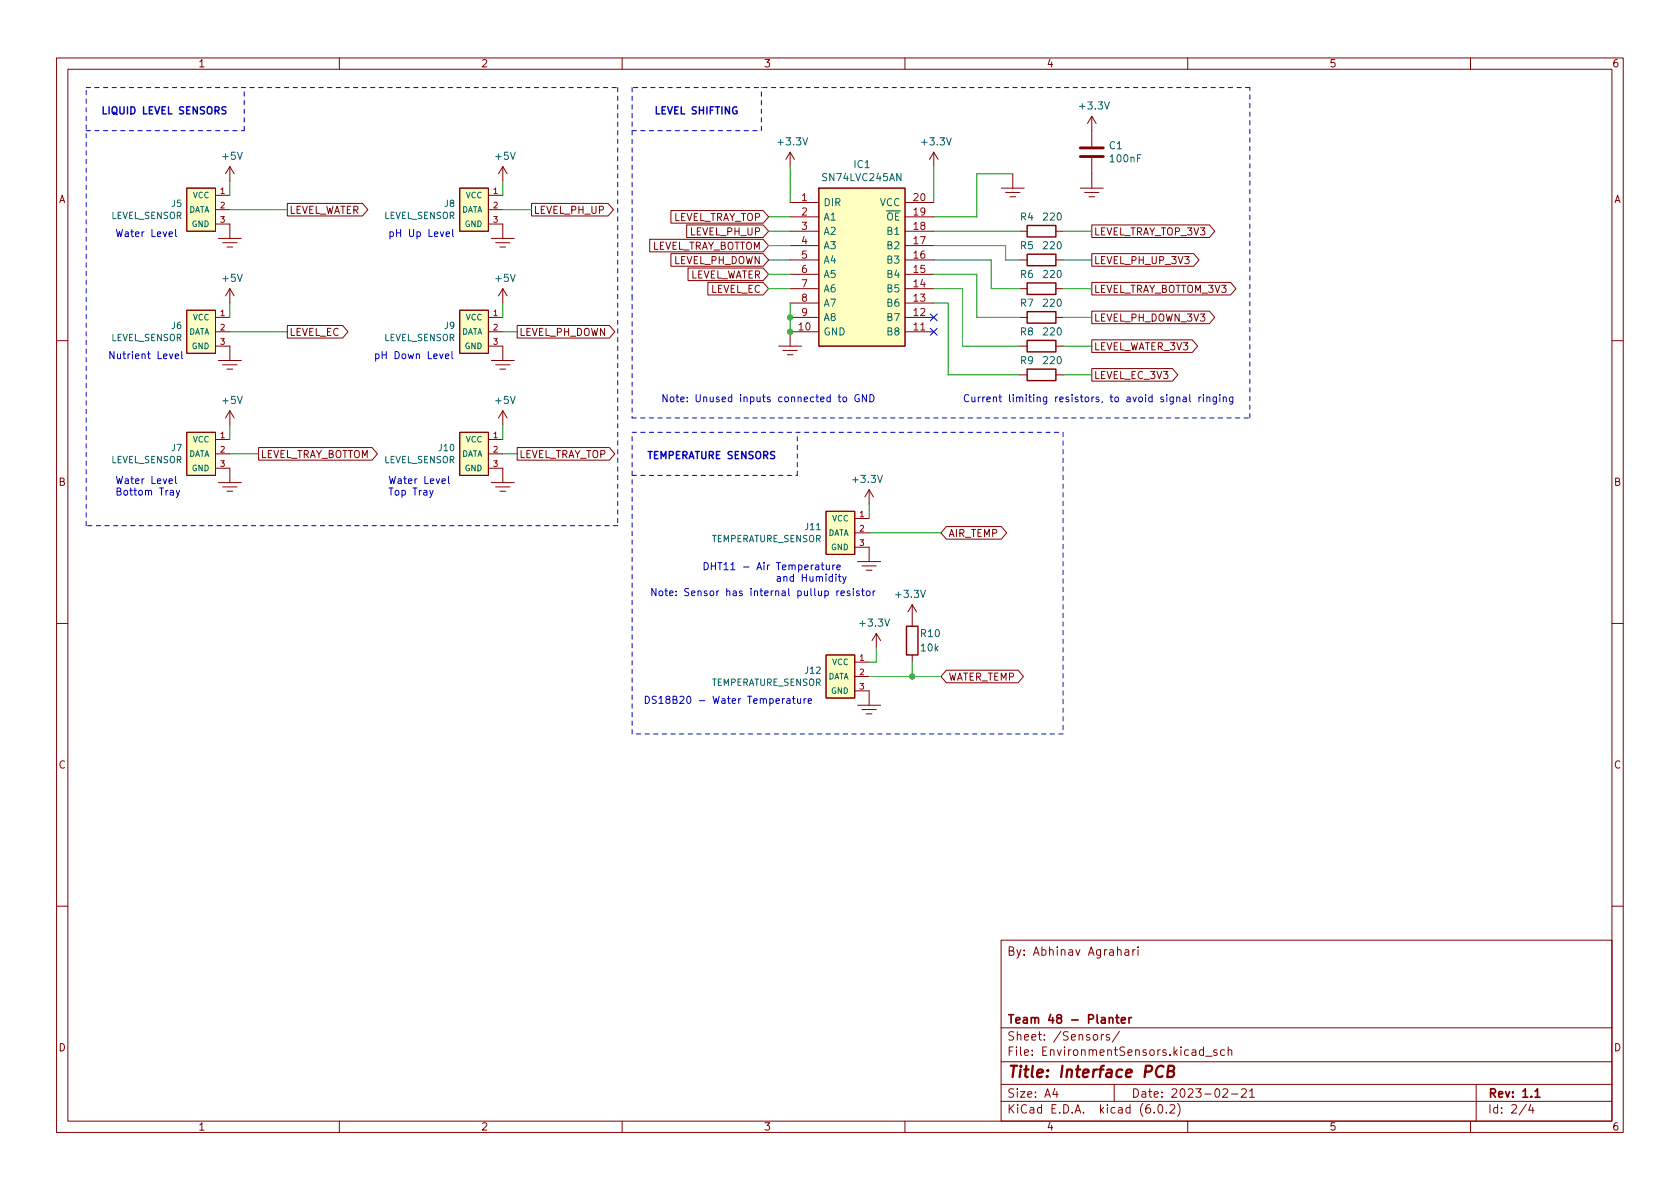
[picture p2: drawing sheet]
<svg xmlns="http://www.w3.org/2000/svg" width="297mm" height="210mm" viewBox="0 0 297 210" stroke-linecap="round" stroke-linejoin="round" font-family="sans-serif">
<g fill="none" stroke="#840000" stroke-width=".18">
<path d="M10 10.2h277v190.1h-277zM12 12.2h273v186.1h-273zM60 10.2v2M110 10.2v2M160 10.2v2M210 10.2v2M260 10.2v2M33 33.3h5.1v7.6h-5.1zM38.1 39.6h2.5v2.6M38.1 34.5h2.5M38.1 37.1h2.5M40.6 29.5v2.5"/>
<path d="M40.6 29.5l-.7 1.2M40.6 29.5l.8 1.2M50.8 36h13.3l.9 1.1-.9 1.1h-13.3zM81.3 33.3h5.1v7.6h-5.1zM86.4 39.6h2.5v2.6M86.4 34.5h2.5M86.4 37.1h2.5M88.9 29.5v2.5M88.9 29.5l-.8 1.2M88.9 29.5l.8 1.2M94 36h13.5l1 1.1-1 1.1h-13.5zM118.6 37.2h16.3l1 1.1-1 1.2h-16.3z"/>
<path d="M121.4 39.8h13.5l1 1.1-1 1.1h-13.5zM139.7 26.9l-.8 1.3M139.7 26.9v2.6M139.7 26.9l.8 1.3M139.7 35.8h5.1M139.7 38.3h5.1M144.8 33.3h15.2v27.9h-15.2zM160 35.8h5.1M160 38.3h5.1M165.1 26.9l-.8 1.3M165.1 26.9v2.6M165.1 26.9l.8 1.3"/>
<path d="M177 33.3h4.1M177.8 34h2.5M178.6 34.8h1M179.1 30.7v2.6M191 33.3h4.1M191.8 34h2.5M192.5 34.8h1M193 39.8h20.8l1 1.1-1 1.1h-20.8zM193 20.6v5.3M193 27.9v5.4M193 20.6l-.7 1.2M193 20.6l.8 1.2"/>
<path d="M33 54.9h5.1v7.6h-5.1zM38.1 56.1h2.5M38.1 58.7h2.5M38.6 42.2h4.1M39.4 42.9h2.5M40.1 43.7h1M40.6 51v2.6M40.6 51l-.7 1.3M40.6 51l.8 1.3M50.8 57.6h9.8l.9 1.1-.9 1.1h-9.8zM81.3 54.9h5.1v7.6h-5.1zM86.4 56.1h2.5"/>
<path d="M86.4 58.7h2.5M86.9 42.2h4M87.6 42.9h2.6M88.4 43.7h1M88.9 51v2.6M88.9 51l-.8 1.3M88.9 51l.8 1.3M91.4 57.6h16.4l.9 1.1-.9 1.1h-16.4zM114.9 42.3h20l1 1.1-1 1.1h-20zM118.6 44.9h16.3l1 1.1-1 1.1h-16.3zM121.6 47.4h13.3l1 1.1-1 1.1h-13.3zM125.2 49.9h9.7l1 1.1-1 1.2h-9.7z"/>
<path d="M139.7 56.1h5.1M139.7 53.6h5.1M139.7 51h5.1M139.7 48.5h5.1M139.7 46h5.1M139.7 43.4h5.1M139.7 40.9h5.1M144.8 58.7h-5.1v2.5M160 56.1h5.1M160 58.7h5.1M160 53.6h5.1M160 51h5.1"/>
<path d="M160 48.5h5.1M160 46h5.1M160 43.4h5.1M160 40.9h5.1M180.3 56.1h1.3M180.3 51h1.3M180.3 46h1.3M180.3 40.9h1.3M186.7 56.1h1.3M186.7 51h1.3M186.7 46h1.3M186.7 40.9h1.3"/>
<path d="M193 55h20.8l1 1.1-1 1.1h-20.8zM193 44.9h18l1 1.1-1 1.1h-18zM193 49.9h24.6l.9 1.1-.9 1.2h-24.6zM10 60.2h2M33 76.4h5.1v7.7h-5.1zM38.1 77.7h2.5M38.1 61.2h2.5v2.5M38.6 63.7h4.1M39.4 64.5h2.5M40.1 65.3h1M40.6 72.6v2.6M40.6 72.6l-.7 1.3"/>
<path d="M40.6 72.6l.8 1.3M45.7 79.1h20.1l.9 1.2-.9 1.1h-20.1zM81.3 76.4h5.1v7.7h-5.1zM86.4 77.7h2.5M86.4 61.2h2.5v2.5M86.9 63.7h4M87.6 64.5h2.6M88.4 65.3h1M88.9 72.6l-.8 1.3M88.9 72.6v2.6M88.9 72.6l.8 1.3M91.4 79.1h16.4l.9 1.2-.9 1.1h-16.4z"/>
<path d="M137.7 61.2h4M138.4 62h2.6M139.2 62.7h1M180.3 61.2h1.3M180.3 66.3h1.3M186.7 61.2h1.3M186.7 66.3h1.3M193 60.1h17.8l1 1.1-1 1.1h-17.8zM193 65.2h14.3l1 1.1-1 1.1h-14.3zM285 60.2h2M38.1 80.3h2.5M38.1 82.8h2.5v2.5"/>
<path d="M38.6 85.3h4.1M39.4 86.1h2.5M40.1 86.9h1M86.4 80.3h2.5M86.4 82.8h2.5v2.5M86.9 85.3h4M87.6 86.1h2.6M88.4 86.9h1M146 90.4h5.1v7.6h-5.1zM151.1 96.8h2.6v2.5M151.1 91.7h2.6M151.1 94.2h2.6"/>
<path d="M151.6 99.3h4.1M153.7 86.6l.7 1.3M153.7 86.6v2.5M153.7 86.6l-.8 1.3M167.3 93.1h9.7l1 1.1-1 1.1h-9.7l-.9-1.1zM10 110.2h2M146 115.8h5.1v7.6h-5.1zM151.1 117.1h2.6M151.1 119.6h2.6M152.4 100.1h2.5M153.2 100.8h1M154.9 112l.8 1.3"/>
<path d="M154.9 112v2.5M154.9 112l-.7 1.3M161.3 106.9v3.8M161.3 115.8v1.3M161.3 106.9l.8 1.3M161.3 106.9l-.8 1.3M167.3 118.5h12.7l1 1.1-1 1.1h-12.7l-.9-1.1zM285 110.2h2M151.1 122.2h2.6v2.5M151.6 124.7h4.1M152.4 125.5h2.5M153.2 126.2h1"/>
<path d="M10 160.2h2M177 166.3h108v32h-108zM197.6 168.1l.2-.2 .3 .1 .1 .9M198.9 168h.6l.1 .9M199.6 168.3l-.5 .1a.29 .29 0 0 0-.2 .2 .29 .29 0 0 0 .2 .3h.5M200.3 167.9v1M200.7 167.9l-.3 .1-.1 .2M201.2 167.4v.2M201.2 167.9v1M285 160.2h2M60 198.3v2M110 198.3v2"/>
<path d="M160 198.3v2M177 194.8h108M177 191.8h108M177 187.8h108M177 181.8h108M186.5 192.5l-.4 1h1M186.9 193v1M194.7 182.9v1M195.1 182.9l-.2 .1-.2 .2M196.1 183l-.3-.1-.2 .2v.3l.5 .1v.4h-.5M197 191.8v3M197.9 182.4l-1.3 1.9"/>
<path d="M204.1 196.7v.1M204.9 195.4l.2-.1a.81 .81 0 0 1 .6 .7 .81 .81 0 0 1-.3 .8h-.2a.81 .81 0 0 1-.6-.6 .81 .81 0 0 1 .3-.8zM206.2 196.7v.1M206.9 195.5l.5-.2 .2 .2 .1 .3-.9 1h.9M208.2 195.1a1.72 1.72 0 0 1 0 2.3M210 198.3v2M212.8 185.7l-.4-.1-.3 .3v.4l.1 .3h.6M212.8 185.1v1.5M213.1 186.8h1.2M215.1 185.7l-.3-.1-.2 .2v.3l.5 .1v.4h-.5M216.2 192.7l.6-.2 .2 .2 .1 .3-1 1h1M216.5 185.7l-.4-.1-.3 .3v.4l.1 .3h.6"/>
<path d="M217.1 185.8l.3-.2 .3 .1 .1 .9M217.1 185.1v1.5M217.7 193.5h1.2M219.5 192.7l.6-.2 .2 .2 .1 .3-1 1h1M220.9 193l.5-.5v1.5M220.9 194h.9M260 198.3v2M261 191.8v6.5M269.9 195.3l-1.3 1.9M270.6 195.3l-.3 1h.9M271 195.8v1"/>
</g>
<path d="M196.1 179.9v1M197.3 179.9h.5M197.5 179.4v1.3l.3 .2M199.6 179.9v1M200.1 179.9l-.3 .1-.2 .2M196.1 180.1l.2-.2 .4 .1 .1 .9M198.3 180.4l.7-.1-.1-.3-.4-.1-.2 .2v.8h.6M271.4 193l.4-.5v1.5M271.4 194h.9" fill="none" stroke="#840000" stroke-width=".3"/>
<path d="M205.7 188.7a.88 .88 0 0 0-1-.1 .88 .88 0 0 0-.3 1 .69 .69 0 0 0 .3 .8 .69 .69 0 0 0 .8-.1M206.5 189.4l.9-.1a.46 .46 0 0 0 .2-.4 .46 .46 0 0 0-.3-.4h-.7l-.2 2h.7a.53 .53 0 0 0 .5-.5 .53 .53 0 0 0-.4-.6" fill="none" stroke="#840000" stroke-width=".4"/>
<g fill="#ffffc2" stroke="#ffffc2" stroke-width=".18">
<path d="M146 115.8h5.1v7.6h-5.1z"/>
<path d="M81.3 76.4h5.1v7.7h-5.1z"/>
<path d="M81.3 54.9h5.1v7.6h-5.1z"/>
<path d="M144.8 33.3h15.2v27.9h-15.2z"/>
<path d="M33 54.9h5.1v7.6h-5.1z"/>
<path d="M33 33.3h5.1v7.6h-5.1z"/>
<path d="M33 76.4h5.1v7.7h-5.1z"/>
<path d="M81.3 33.3h5.1v7.6h-5.1z"/>
<path d="M146 90.4h5.1v7.6h-5.1z"/>
</g>
<path d="M181.6 39.9h5.1v2h-5.1zM181.6 45h5.1v2h-5.1zM181.6 50h5.1v2.1h-5.1zM181.6 55.1h5.1v2h-5.1zM181.6 60.2h5.1v2h-5.1zM181.6 65.3h5.1v2h-5.1zM160.3 110.7h2v5.1h-2z" fill="none" stroke="#840000" stroke-width=".25"/>
<path d="M191 27.7h4.1M191 26.2h4.1" fill="none" stroke="#840000" stroke-width=".51"/>
<g fill="none" stroke="#0000c2" stroke-width=".18">
<path d="M29.9 41.4l.6-.1-.1-.2-.3-.1-.2 .2 .1 .6h.4M31 40.6v1.1l.2 .1M78.9 41.4l.6-.1-.1-.2-.3-.1-.2 .2v.6h.5M80 40.6v1.1l.2 .1M30 62.6l.3 .8 .3-.8M31 63l.6-.1-.1-.3h-.3l-.2 .2v.6h.5M32.1 62.2v1l.2 .2M78.8 63l.6-.1-.1-.3h-.4l-.1 .2v.6h.5M79.9 62.2v1l.2 .2M148.2 70.2h.5M148.4 69.8v1.1l.3 .1M149.2 70.3l.3-.1 .2 .2v.4l-.2 .2h-.3l-.2-.2z"/>
<path d="M151.9 69.8a.59 .59 0 0 0-.8 .6 .59 .59 0 0 0 .8 .6v-.5h-.2M153.2 69.8v1.2l-.7-1.2v1.2M153.8 69.8a.64 .64 0 0 1 .7 .6 .64 .64 0 0 1-.7 .6zM208.1 70.3l.1-.1 .3 .1 .1 .7M208.1 70.2v.8M209.2 70.3h.5v.7M209.7 70.5l-.4 .1-.2 .1 .2 .3h.4M210.4 69.8v1.1l.1 .1M212 70.2v.8M212.3 70.2l-.3 .2M212.8 69.8v.1M212.8 70.2v.8"/>
<path d="M213.4 70.3l.2-.1 .3 .1v.7M213.4 70.2v.8M215.1 70.2v1l-.3 .3-.3-.1M215.1 70.3l-.4-.1-.2 .2 .1 .6h.5M215.7 69.8v.1M215.7 70.2v.8M216.3 70.3l.2-.1 .3 .1v.7M216.3 70.2v.8M218 70.2v1l-.3 .3-.3-.1M218 70.3l-.4-.1-.2 .2 .1 .6h.5M29.9 85.1l.6-.1-.1-.3h-.3l-.2 .1 .1 .7h.4M30.1 86.8h.5l.1 .8"/>
<path d="M30.7 87l-.4 .1-.2 .2 .2 .3 .4-.1M31 84.2v1.1l.2 .2M31.2 86.7l.3 .9M31.8 86.7l-.5 1.2-.1 .1M76 86.7l.3 .9M76.6 86.7l-.4 1.2-.2 .1M78.2 85.1l.6-.1-.1-.3h-.4l-.1 .1v.7h.5M79.3 84.2v1.1l.2 .2M124.5 99.5a.64 .64 0 0 1 .7 .6 .64 .64 0 0 1-.7 .7zM125.8 99.5v1.3M126.5 99.5v1.3M126.9 99.5h.7"/>
<path d="M127.3 99.5v1.3M128 99.8l.4-.3v1.3M116 104.1v1.2l-.7-1.2v1.2M116.6 104.6l.2-.1 .3 .1 .1 .5-.1 .2h-.3l-.2-.1zM117.5 104.5h.5M117.7 104.1v1.1l.3 .1M118.4 104.9l.6-.1-.1-.2-.3-.1-.2 .2 .1 .6h.4M119.5 105.2v.1M119.5 104.6v.1M125.8 100.1h.7M128 100.8h.7M137.4 102h.5l.1 .8"/>
<path d="M138 102.3h-.4l-.2 .2 .2 .3 .4-.1M149.6 102l-.4 1.1-.2 .1M153.3 104.6l.3-.1 .2 .2v.4l-.2 .2h-.3l-.1-.2zM154.4 104.5v.8M154.7 104.5l-.3 .2M114.1 123.1a.64 .64 0 0 1 .7 .7 .64 .64 0 0 1-.7 .6zM116 123.2l-.4-.1-.3 .3 .1 .3 .6 .2v.4l-.2 .1-.5-.1M116.5 123.5l.4-.4v1.3M116.5 124.4h.7M118 123.7l-.3-.3 .1-.2 .2-.1 .3 .1 .2 .2-.1 .1-.5 .2-.2 .2 .1 .4 .2 .1h.2l.3-.3v-.2l-.3-.2"/>
</g>
<path d="M40 18.9h-.5l-.2 .1v.4l.5 .2 .2 .3-.3 .3-.5-.1" fill="none" stroke="#0000c2" stroke-width=".25"/>
<g fill="none" stroke="#0000c2" stroke-width=".18" stroke-dasharray=".8 .8">
<path d="M15.2 15.5h94M109.2 15.5v77.5M111.8 15.5v36.8M221 15.5h-109.2M15.2 23.1h28M43.2 23.1v-7.6M111.8 23.1h22.8M134.6 23.1v-7.6M111.8 52.3v21.6M111.8 73.9h109.2M111.8 76.4h76.2M188 76.4v53.4"/>
<path d="M221 73.9v-58.4M15.2 93v-77.5M109.2 93h-94M111.8 84.1h29.2M141 84.1v-7.7M111.8 129.8v-53.4M188 129.8h-76.2"/>
</g>
<g fill="none" stroke="#009600" stroke-width=".18">
<path d="M40.6 37.1h10.2M40.6 32v2.5M88.9 32v2.5M88.9 37.1h5.1M135.9 38.3h3.8M139.7 29.5v6.3M165.1 29.5v6.3M179.1 30.7h-6.4v7.6h-7.6M40.6 58.7h10.2M40.6 53.6v2.5M88.9 53.6v2.5M88.9 58.7h2.5"/>
<path d="M135.9 48.5h3.8M135.9 46h3.8M135.9 43.4h3.8M135.9 40.9h3.8M135.9 51h3.8M139.7 53.6v5.1M165.1 43.4h12.7v2.6h2.5M165.1 46h10.2v5h5M165.1 48.5h7.6v7.6h7.6M165.1 40.9h15.2M165.1 51h5.1v10.2h10.1M165.1 53.6h2.5v12.7h12.7"/>
<path d="M188 46h5M188 56.1h5M188 40.9h5M188 51h5M40.6 75.2v2.5M88.9 75.2v2.5M188 61.2h5M188 66.3h5M40.6 80.3h5.1M88.9 80.3h2.5M153.7 89.1v2.6M153.7 94.2h12.7"/>
<path d="M153.7 119.6h12.7M154.9 114.5v2.6h-1.2M161.3 117.1v2.5"/>
</g>
<path d="M164.5 55.5l1.2 1.2M164.5 58.1l1.2 1.2M165.7 55.5l-1.2 1.2M165.7 58.1l-1.2 1.2" fill="none" stroke="#000084" stroke-width=".18"/>
<g fill="#009600" stroke="#009600" stroke-width=".18">
<circle cx="139.7" cy="58.7" r=".46"/>
<circle cx="139.7" cy="56.1" r=".46"/>
<circle cx="161.3" cy="119.6" r=".46"/>
</g>
<text font-size="2.8" fill="#840000" x="178" y="190.6">Title: Interface PCB</text>
<g font-size="2.1" fill="#840000">
<text x="178" y="169">By: Abhinav Agrahari</text>
<text x="178" y="184">Sheet: /Sensors/</text>
<text x="178" y="181">Team 48 - Planter</text>
<text x="178" y="186.7">File: EnvironmentSensors.kicad_sch</text>
<text x="178" y="196.9">KiCad E.D.A. kicad (6.0.2)</text>
<text x="178" y="194.1">Size: A4</text>
<text x="200" y="194.1">Date: 2023-02-21</text>
<text x="263" y="194.1">Rev: 1.1</text>
<text x="263" y="196.9">Id: 2/4</text>
</g>
<g font-size="1.8" fill="#840000">
<text x="35" y="11.9">1</text>
<text x="85" y="11.9">2</text>
<text x="135" y="11.9">3</text>
<text x="185" y="11.9">4</text>
<text x="235" y="11.9">5</text>
<text x="285" y="11.9">6</text>
<text x="10.3" y="35.9">A</text>
<text x="285.3" y="35.9">A</text>
<text x="51.1" y="37.8">LEVEL_WATER</text>
<text x="94.3" y="37.8">LEVEL_PH_UP</text>
<text x="118.5" y="39.1">LEVEL_TRAY_TOP</text>
<text x="122" y="41.6">LEVEL_PH_UP</text>
<text x="193.4" y="41.6">LEVEL_TRAY_TOP_3V3</text>
<text x="114.5" y="44.2">LEVEL_TRAY_BOTTOM</text>
<text x="118.9" y="46.7">LEVEL_PH_DOWN</text>
<text x="193.4" y="46.7">LEVEL_PH_UP_3V3</text>
<text x="121.5" y="49.2">LEVEL_WATER</text>
<text x="125.5" y="51.8">LEVEL_EC</text>
<text x="193.4" y="51.8">LEVEL_TRAY_BOTTOM_3V3</text>
<text x="51.1" y="59.4">LEVEL_EC</text>
<text x="91.8" y="59.4">LEVEL_PH_DOWN</text>
<text x="193.4" y="56.9">LEVEL_PH_DOWN_3V3</text>
<text x="193.4" y="61.9">LEVEL_WATER_3V3</text>
<text x="193.4" y="67">LEVEL_EC_3V3</text>
<text x="46" y="81">LEVEL_TRAY_BOTTOM</text>
<text x="91.8" y="81">LEVEL_TRAY_TOP</text>
<text x="10.3" y="85.9">B</text>
<text x="285.3" y="85.9">B</text>
<text x="167.6" y="95">AIR_TEMP</text>
<text x="167.6" y="120.4">WATER_TEMP</text>
<text x="10.3" y="135.9">C</text>
<text x="285.3" y="135.9">C</text>
<text x="10.3" y="185.9">D</text>
<text x="285.3" y="185.9">D</text>
<text x="35" y="199.9">1</text>
<text x="85" y="199.9">2</text>
<text x="135" y="199.9">3</text>
<text x="185" y="199.9">4</text>
<text x="235" y="199.9">5</text>
<text x="285" y="199.9">6</text>
</g>
<g font-size="1.8" fill="#0000c2">
<text x="17.8" y="20.2">LIQUID LEVEL SENSORS</text>
<text x="115.6" y="20.2">LEVEL SHIFTING</text>
<text x="20.3" y="41.9">Water Level</text>
<text x="68.6" y="41.9">pH Up Level</text>
<text x="19" y="63.5">Nutrient Level</text>
<text x="66" y="63.5">pH Down Level</text>
<text x="116.8" y="71.1">Note: Unused inputs connected to GND</text>
<text x="170.2" y="71.1">Current limiting resistors, to avoid signal ringing</text>
<text x="114.3" y="81.2">TEMPERATURE SENSORS</text>
<text x="20.3" y="85.6">Water Level</text>
<text x="20.3" y="87.6">Bottom Tray</text>
<text x="68.6" y="85.6">Water Level</text>
<text x="68.6" y="87.6">Top Tray</text>
<text x="128.5" y="100.8">DHT11 - Air Temperature</text>
<text x="120.7" y="105.4">Note: Sensor has internal pullup resistor</text>
<text x="138.7" y="102.9">and Humidity</text>
<text x="118.9" y="124.4">DS18B20 - Water Temperature</text>
</g>
<g font-size="1.8" fill="#006464">
<text x="191.1" y="19.3">+3.3V</text>
<text x="39.4" y="28.2">+5V</text>
<text x="87.7" y="28.2">+5V</text>
<text x="137.7" y="25.7">+3.3V</text>
<text x="151" y="29.7">IC1</text>
<text x="163.1" y="25.7">+3.3V</text>
<text x="196.1" y="26.4">C1</text>
<text x="196.4" y="28.7">100nF</text>
<text x="145.7" y="32">SN74LVC245AN</text>
<text x="145.5" y="36.4">DIR</text>
<text x="145.5" y="39">A1</text>
<text x="145.5" y="41.5">A2</text>
<text x="155.3" y="39">~{OE}</text>
<text x="155.5" y="36.4">VCC</text>
<text x="157" y="41.5">B1</text>
<text x="180.4" y="39">R4</text>
<text x="184.6" y="39">220</text>
<text x="145.5" y="44.1">A3</text>
<text x="145.5" y="46.6">A4</text>
<text x="157" y="46.6">B3</text>
<text x="157" y="44.1">B2</text>
<text x="180.4" y="44.1">R5</text>
<text x="184.6" y="44.1">220</text>
<text x="39.4" y="49.8">+5V</text>
<text x="87.7" y="49.8">+5V</text>
<text x="145.5" y="49.1">A5</text>
<text x="145.5" y="51.7">A6</text>
<text x="157" y="51.7">B5</text>
<text x="157" y="49.1">B4</text>
<text x="180.4" y="49.1">R6</text>
<text x="184.6" y="49.1">220</text>
<text x="145.5" y="59.3">GND</text>
<text x="145.5" y="54.2">A7</text>
<text x="145.5" y="56.8">A8</text>
<text x="157" y="59.3">B8</text>
<text x="157" y="56.8">B7</text>
<text x="157" y="54.2">B6</text>
<text x="180.4" y="59.3">R8</text>
<text x="180.4" y="54.2">R7</text>
<text x="184.6" y="59.3">220</text>
<text x="184.6" y="54.2">220</text>
<text x="180.4" y="64.4">R9</text>
<text x="184.6" y="64.4">220</text>
<text x="39.4" y="71.4">+5V</text>
<text x="87.7" y="71.4">+5V</text>
<text x="151" y="85.4">+3.3V</text>
<text x="158.6" y="105.7">+3.3V</text>
<text x="152.2" y="110.8">+3.3V</text>
<text x="162.9" y="112.6">R10</text>
<text x="162.9" y="115.2">10k</text>
</g>
<g font-size="1.8" fill="#a90000">
<text x="141.7" y="35.6">1</text>
<text x="161.6" y="35.6">20</text>
<text x="141.7" y="38.1">2</text>
<text x="141.7" y="40.6">3</text>
<text x="161.6" y="40.6">18</text>
<text x="161.6" y="38.1">19</text>
<text x="141.7" y="43.2">4</text>
<text x="141.7" y="45.7">5</text>
<text x="161.6" y="45.7">16</text>
<text x="161.6" y="43.2">17</text>
<text x="141.7" y="48.3">6</text>
<text x="141.7" y="50.8">7</text>
<text x="141.7" y="53.3">8</text>
<text x="161.6" y="53.3">13</text>
<text x="161.6" y="50.8">14</text>
<text x="161.6" y="48.3">15</text>
<text x="141.3" y="58.4">10</text>
<text x="141.7" y="55.9">9</text>
<text x="161.6" y="58.4">11</text>
<text x="161.6" y="55.9">12</text>
</g>
<g font-size="1.6" fill="#006464">
<text x="19.6" y="38.7">LEVEL_SENSOR</text>
<text x="30.3" y="36.6">J5</text>
<text x="67.8" y="38.7">LEVEL_SENSOR</text>
<text x="78.6" y="36.6">J8</text>
<text x="30.3" y="58.2">J6</text>
<text x="78.6" y="58.2">J9</text>
<text x="19.6" y="60.3">LEVEL_SENSOR</text>
<text x="67.8" y="60.3">LEVEL_SENSOR</text>
<text x="19.6" y="81.9">LEVEL_SENSOR</text>
<text x="30.3" y="79.8">J7</text>
<text x="67.8" y="81.9">LEVEL_SENSOR</text>
<text x="77.6" y="79.8">J10</text>
<text x="125.7" y="95.9">TEMPERATURE_SENSOR</text>
<text x="142.4" y="93.7">J11</text>
<text x="142.4" y="119.1">J12</text>
<text x="125.7" y="121.3">TEMPERATURE_SENSOR</text>
</g>
<g font-size="1.4" fill="#006464">
<text x="34.1" y="35">VCC</text>
<text x="82.4" y="35">VCC</text>
<text x="33.2" y="37.6">DATA</text>
<text x="33.9" y="40.1">GND</text>
<text x="81.4" y="37.6">DATA</text>
<text x="82.2" y="40.1">GND</text>
<text x="33.2" y="59.2">DATA</text>
<text x="34.1" y="56.6">VCC</text>
<text x="81.4" y="59.2">DATA</text>
<text x="82.4" y="56.6">VCC</text>
<text x="33.9" y="61.7">GND</text>
<text x="82.2" y="61.7">GND</text>
<text x="33.2" y="80.8">DATA</text>
<text x="33.9" y="83.3">GND</text>
<text x="34.1" y="78.2">VCC</text>
<text x="81.4" y="80.8">DATA</text>
<text x="82.2" y="83.3">GND</text>
<text x="82.4" y="78.2">VCC</text>
<text x="146.2" y="94.7">DATA</text>
<text x="147.1" y="92.2">VCC</text>
<text x="147" y="97.3">GND</text>
<text x="147.1" y="117.6">VCC</text>
<text x="146.2" y="120.1">DATA</text>
<text x="147" y="122.7">GND</text>
</g>
<g font-size="1.4" fill="#a90000">
<text x="39" y="34.3">1</text>
<text x="87.2" y="34.3">1</text>
<text x="39" y="36.8">2</text>
<text x="39" y="39.4">3</text>
<text x="87.2" y="36.8">2</text>
<text x="87.2" y="39.4">3</text>
<text x="39" y="55.9">1</text>
<text x="39" y="58.4">2</text>
<text x="87.2" y="55.9">1</text>
<text x="87.2" y="58.4">2</text>
<text x="39" y="61">3</text>
<text x="87.2" y="61">3</text>
<text x="39" y="77.5">1</text>
<text x="87.2" y="77.5">1</text>
<text x="39" y="80">2</text>
<text x="39" y="82.5">3</text>
<text x="87.2" y="80">2</text>
<text x="87.2" y="82.5">3</text>
<text x="152" y="91.4">1</text>
<text x="152" y="94">2</text>
<text x="152" y="96.5">3</text>
<text x="152" y="116.8">1</text>
<text x="152" y="119.4">2</text>
<text x="152" y="121.9">3</text>
</g>
</svg>
